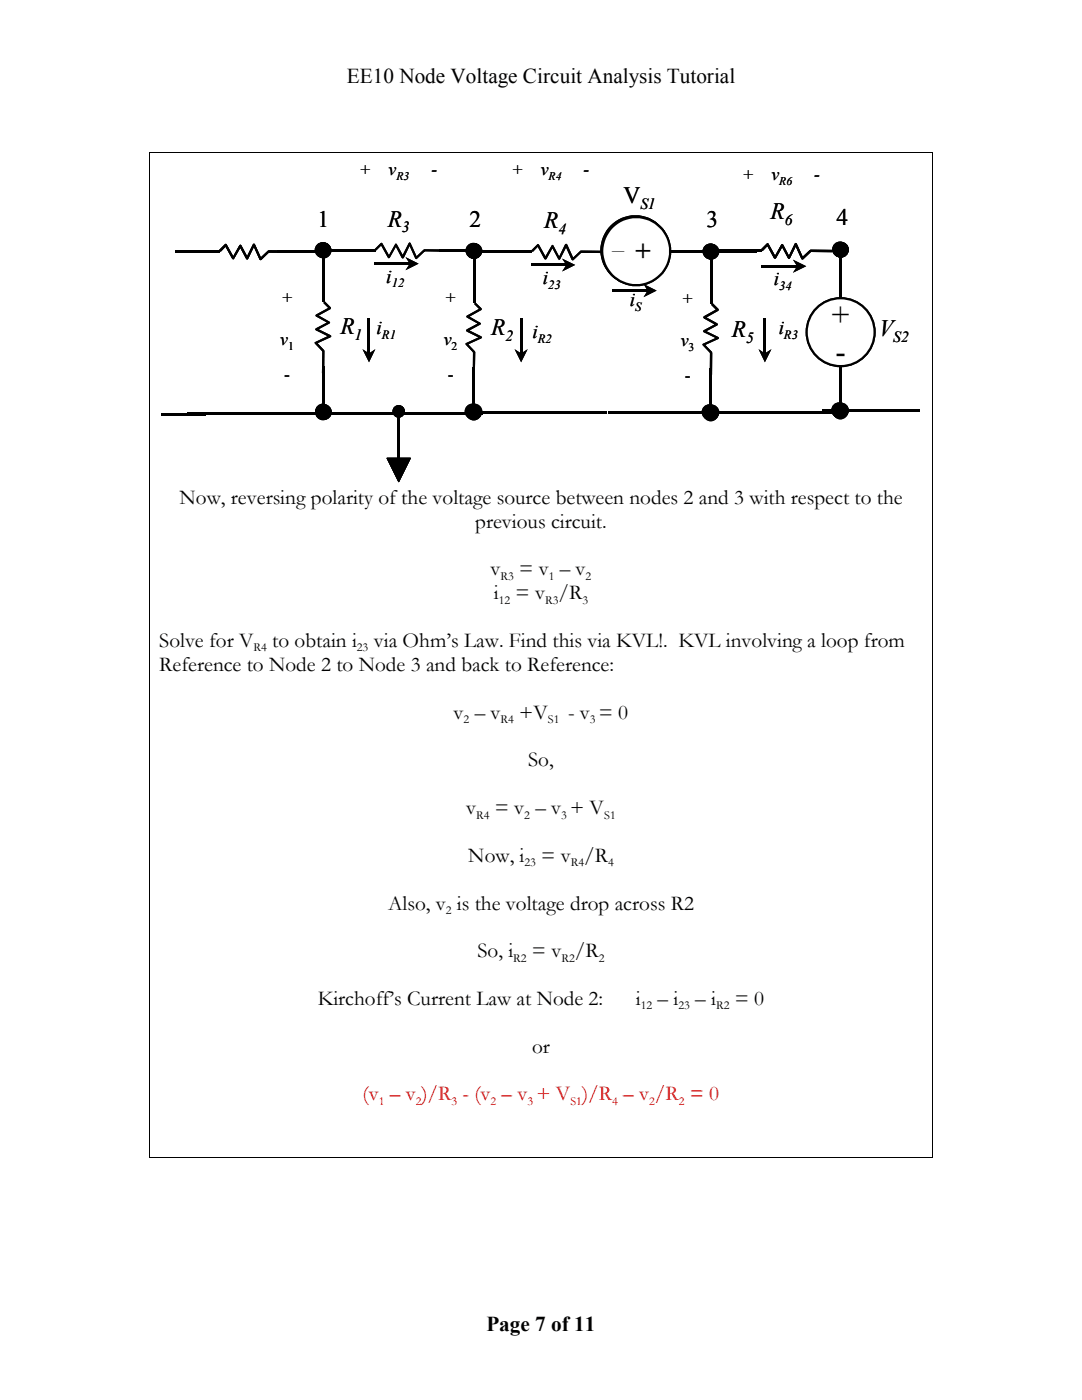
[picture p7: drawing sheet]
<svg xmlns="http://www.w3.org/2000/svg" width="216mm" height="279mm" viewBox="0 0 216 279" stroke-linecap="round" stroke-linejoin="round" font-family="sans-serif">
<path d="M35.1 50.2h8.8M64.5 51.4v8.8M66.1 50h8.8M87.7 50h8M134 50.3h8M143.2 50.1h8.8M94.5 73.3v8.1M79.6 82.4v9M95.4 82.3h9M121.4 82.3h25.7" fill="none" stroke="#000" stroke-width=".42"/>
<g fill="#000" stroke="#000" stroke-width=".44">
<circle cx="64.4" cy="49.9" r="1.37"/>
<circle cx="64.5" cy="49.9" r="1.35"/>
<circle cx="64.6" cy="50" r="1.35"/>
<circle cx="94.5" cy="50" r="1.35"/>
<circle cx="94.6" cy="50.1" r="1.35"/>
<circle cx="94.7" cy="50.1" r="1.37"/>
<circle cx="141.7" cy="50.2" r="1.35"/>
<circle cx="141.9" cy="50.2" r="1.35"/>
<circle cx="141.9" cy="50.2" r="1.37"/>
<circle cx="64.4" cy="82.1" r="1.35"/>
<circle cx="64.5" cy="82.3" r="1.37"/>
<circle cx="64.6" cy="82.3" r="1.37"/>
<circle cx="94.3" cy="82.1" r="1.37"/>
<circle cx="94.5" cy="82.3" r="1.35"/>
<circle cx="94.7" cy="82.1" r="1.37"/>
<circle cx="141.6" cy="82.3" r="1.37"/>
<circle cx="141.8" cy="82.5" r="1.35"/>
<circle cx="141.9" cy="82.3" r="1.37"/>
</g>
<g fill="#000">
<path d="M43.7 49.9l1.2-1.2h.2l1.6 2.7-.2 .2-.1-.2h.3h-.3l1.5-2.6 .2 .1 1.4 2.6-.2 .1-.1-.2h.3l-.4 .1 1.4-2.8 .2-.1 1.5 3-.2 .1-.1-.2 .2 .1h-.3l1.8-1.6h4.4v.5l-4.4-.1v-.2l.1 .1-1.7 1.6-.2-.1-1.3-2.9 .2 .1h-.2l.2-.2 .2 .1-1.4 2.8-.2 .1-1.5-2.7 .3 .1h-.3l.1-.2 .2 .1-1.6 2.7-.2-.2-1.5-2.6 .3 .1-.2-.1 .2-.1 .1 .1-1.2 1.2zM55.2 50h9v.5h-9zM74.6 52.3h7.2v.6h-7.2zM74.8 49.7l1.2-1.2h.3l1.5 2.7-.2 .1-.2-.1h.3h-.3l1.4-2.5 .2-.1 1.6 2.7-.2 .1-.2-.2h.3l-.3 .1 1.3-2.8 .3-.1 1.4 3-.2 .1v-.2l.2 .1h-.3l1.7-1.7 4.5 .1v.4h-4.5v-.2l.2 .1-1.8 1.6-1.5-3h.4l-.1 .1-.2-.1 .1-.1 .2 .1-1.3 2.8-.2 .1-.2-.1-1.4-2.6 .3 .1h-.3l.2-.2 .2 .1-1.6 2.7-.2-.2-1.5-2.6 .3 .1-.2-.1 .1-.2 .2 .2-1.2 1.2zM94.2 50h9v.5h-9zM142.9 50h8.1v.4h-8.1zM151.8 49.8l1.2-1.2h.3l1.5 2.7-.1 .1-.2-.1h.3h-.3l1.6-2.6 .2 .1 1.3 2.6-.2 .1-.1-.2h.3l-.4 .1 1.4-2.8 .2-.1 1.5 3-.2 .1-.1-.2h.2h-.3l1.8-1.6 4.4 .1v.4h-4.4v-.3l.2 .2-1.8 1.6-.2-.1-1.3-2.9 .3 .1h-.3l.2-.2 .2 .1-1.4 2.8-.2 .1-1.5-2.7 .3 .1h-.3l.2-.2 .2 .1-1.5 2.6h-.1h-.3l-1.4-2.7h.3h-.3l.2-.2 .1 .2-1.1 1.2zM64.5 60.5l.3-.3 1.2 1.1v.4l-2.7 1.5-.1-.3 .1-.1v.3v-.3l2.5 1.4 .1 .2-2.7 1.5-.1-.2 .2-.1v.2l-.1-.3 2.8 1.4 .1 .3-3 1.4-.1-.2 .2-.1-.1 .3 .1-.3 1.5 1.7v4.5h-.5l.1-4.5h.2l-.1 .2-1.6-1.8 3-1.5v.4l-.1-.1 .1-.2 .1 .1-.1 .2-2.9-1.6 .1-.2 2.6-1.3-.1 .2v-.2l.2 .2-.1 .2-2.6-1.4-.1-.3 2.9-1.6-.2 .3 .1-.3 .1 .2-.1 .1zM73.3 63.4h.6v7.2h-.6zM94.4 51.6h.4v8.8h-.4zM94.9 60.4l1.2 1.2v.2l-2.7 1.6-.2-.2 .2-.2v.3v-.3l2.5 1.4 .1 .2-2.7 1.6-.1-.2 .2-.2v.2l-.1-.3 2.9 1.6-.1 .2-2.9 1.3-.1-.2h.2l-.1 .2v-.3l1.6 1.7v4.5h-.5l.1-4.5h.2l-.1 .2-1.6-1.8 3-1.5-.1 .4v-.3l.2 .1-.1 .2-2.8-1.3-.1-.2 .1-.3 2.5-1.3v.3l-.1-.1 .1-.2 .1 .2-.1 .2-2.5-1.4-.1-.2 2.8-1.7-.1 .2 .1-.1 .1 .1-.1 .1-1.2-1.1zM103.7 63.4h.6v7.2h-.6z"/>
<path d="M141.7 51.7h.4v8.8h-.4zM142.2 60.5l1.2 1.2v.3l-2.8 1.5-.1-.2 .2-.1v.3l-.1-.3 2.6 1.4 .1 .1-.2 .2-2.5 1.4-.1-.2 .1-.1v.3v-.4l2.8 1.4 .1 .2-3 1.5-.2-.2 .3-.1-.1 .2v-.3l1.6 1.8v4.4h-.5l.1-4.4h.2l-.2 .1-1.6-1.7 .1-.2 3-1.3-.1 .2v-.2l.2 .2-.1 .1-2.8-1.3-.1-.2 2.6-1.5v.3v-.3l.2 .1-.2 .2-2.5-1.4-.1-.2 .1-.2 2.7-1.5-.1 .3 .1-.2 .1 .1-.1 .2-1.2-1.2zM152.3 63.4h.6v7.2h-.6zM32.1 82.4h8.9v.5h-8.9zM37.4 82.4h8.9v.4h-8.9zM46.3 82.4h9v.4h-9zM55.3 82.4h8.9v.4h-8.9zM64.2 82.2h9v.5h-9zM64.2 73.1h.5v8h-.5zM69.5 82.2h9v.5h-9zM78.5 82.2h8.9v.5h-8.9zM87.4 82.2h9v.5h-9z"/>
<path d="M141.6 73.4h.5v8.1h-.5zM143.5 82h9v.5h-9zM146.3 82h9v.5h-9zM148.8 82h8.9v.5h-8.9zM157.7 82h9v.5h-9z"/>
</g>
<g fill="#000" stroke="#000" stroke-width=".2">
<path d="M77.2 91.4h4.7l-2.3 4.7z"/>
<circle cx="79.5" cy="82.1" r="1.15"/>
</g>
<path d="M80.9 51.3l2.6 1.3-2.6 1.3 .9-1.3zM72.3 69.7l1.3 .8 1.3-.8-1.3 2.6zM102.7 69.7l1.3 .8 1.3-.8-1.3 2.6zM151.4 69.7l1.2 .8 1.3-.8-1.3 2.6z" fill="#000"/>
<g fill="#fff" stroke="#000" stroke-width=".44">
<circle cx="126.8" cy="49.9" r="6.8"/>
<circle cx="126.9" cy="50.1" r="6.8"/>
</g>
<path d="M122.1 57.7h7.2v.6h-7.2zM167.5 73.1h.5v8h-.5z" fill="#000"/>
<path d="M128.4 56.7l2.6 1.3-2.6 1.3 .8-1.3z" fill="#000"/>
<path d="M167.8 51.3v8.9M164 82h9M169.3 81.9h14.3" fill="none" stroke="#000" stroke-width=".42"/>
<g fill="#000" stroke="#000" stroke-width=".44">
<circle cx="167.6" cy="49.8" r="1.35"/>
<circle cx="167.8" cy="49.9" r="1.35"/>
<circle cx="167.8" cy="49.8" r="1.37"/>
<circle cx="167.5" cy="81.9" r="1.37"/>
<circle cx="167.7" cy="82.1" r="1.35"/>
<circle cx="167.8" cy="81.9" r="1.37"/>
</g>
<circle cx="167.7" cy="66.3" r="6.8" fill="#fff" stroke="#000" stroke-width=".44"/>
<g fill="#000">
<path d="M43.7 49.9l1.2-1.2h.2l1.6 2.7-.2 .2-.1-.2h.3h-.3l1.5-2.6 .2 .1 1.4 2.6-.2 .1-.1-.2h.3l-.4 .1 1.4-2.8 .2-.1 1.5 3-.2 .1-.1-.2 .2 .1h-.3l1.8-1.6h4.4v.5l-4.4-.1v-.2l.1 .1-1.7 1.6-.2-.1-1.3-2.9 .2 .1h-.2l.2-.2 .2 .1-1.4 2.8-.2 .1-1.5-2.7 .3 .1h-.3l.1-.2 .2 .1-1.6 2.7-.2-.2-1.5-2.6 .3 .1-.2-.1 .2-.1 .1 .1-1.2 1.2zM55.2 50h9v.5h-9zM74.6 52.3h7.2v.6h-7.2zM74.8 49.7l1.2-1.2h.3l1.5 2.7-.2 .1-.2-.1h.3h-.3l1.4-2.5 .2-.1 1.6 2.7-.2 .1-.2-.2h.3l-.3 .1 1.3-2.8 .3-.1 1.4 3-.2 .1v-.2l.2 .1h-.3l1.7-1.7 4.5 .1v.4h-4.5v-.2l.2 .1-1.8 1.6-1.5-3h.4l-.1 .1-.2-.1 .1-.1 .2 .1-1.3 2.8-.2 .1-.2-.1-1.4-2.6 .3 .1h-.3l.2-.2 .2 .1-1.6 2.7-.2-.2-1.5-2.6 .3 .1-.2-.1 .1-.2 .2 .2-1.2 1.2zM94.2 50h9v.5h-9zM105.9 52.6h7.1v.6h-7.1zM106 50l1.2-1.3 .3 .1 1.5 2.7-.2 .1-.1-.2h.3l-.4 .1 1.5-2.6h.2l1.5 2.7h-.2l-.2-.1 .3-.1-.3 .2 1.3-2.8 .3-.2 .2 .2 1.3 2.8-.2 .2-.1-.2h.2h-.3l1.8-1.6h4.4v.5h-4.4v-.3l.1 .2-1.7 1.6-.2-.1-1.4-2.9 .3 .1-.2-.1 .2-.1 .2 .1-1.6 2.9-.2-.2-1.4-2.5h.4l-.1 .1-.2-.1 .2-.1 .1 .1-1.4 2.5-.2 .1-.2-.1-1.4-2.7 .2 .1h-.2l.1-.2 .2 .2-1.2 1.2zM142.9 50h8.1v.4h-8.1zM151.8 49.8l1.2-1.2h.3l1.5 2.7-.1 .1-.2-.1h.3h-.3l1.6-2.6 .2 .1 1.3 2.6-.2 .1-.1-.2h.3l-.4 .1 1.4-2.8 .2-.1 1.5 3-.2 .1-.1-.2h.2h-.3l1.8-1.6 4.4 .1v.4h-4.4v-.3l.2 .2-1.8 1.6-.2-.1-1.3-2.9 .3 .1h-.3l.2-.2 .2 .1-1.4 2.8-.2 .1-1.5-2.7 .3 .1h-.3l.2-.2 .2 .1-1.5 2.6h-.1h-.3l-1.4-2.7h.3h-.3l.2-.2 .1 .2-1.1 1.2zM151.9 52.8h7.2v.6h-7.2zM64.5 60.5l.3-.3 1.2 1.1v.4l-2.7 1.5-.1-.3 .1-.1v.3v-.3l2.5 1.4 .1 .2-2.7 1.5-.1-.2 .2-.1v.2l-.1-.3 2.8 1.4 .1 .3-3 1.4-.1-.2 .2-.1-.1 .3 .1-.3 1.5 1.7v4.5h-.5l.1-4.5h.2l-.1 .2-1.6-1.8 3-1.5v.4l-.1-.1 .1-.2 .1 .1-.1 .2-2.9-1.6 .1-.2 2.6-1.3-.1 .2v-.2l.2 .2-.1 .2-2.6-1.4-.1-.3 2.9-1.6-.2 .3 .1-.3 .1 .2-.1 .1zM73.3 63.4h.6v7.2h-.6z"/>
<path d="M94.4 51.6h.4v8.8h-.4zM94.9 60.4l1.2 1.2v.2l-2.7 1.6-.2-.2 .2-.2v.3v-.3l2.5 1.4 .1 .2-2.7 1.6-.1-.2 .2-.2v.2l-.1-.3 2.9 1.6-.1 .2-2.9 1.3-.1-.2h.2l-.1 .2v-.3l1.6 1.7v4.5h-.5l.1-4.5h.2l-.1 .2-1.6-1.8 3-1.5-.1 .4v-.3l.2 .1-.1 .2-2.8-1.3-.1-.2 .1-.3 2.5-1.3v.3l-.1-.1 .1-.2 .1 .2-.1 .2-2.5-1.4-.1-.2 2.8-1.7-.1 .2 .1-.1 .1 .1-.1 .1-1.2-1.1zM103.7 63.4h.6v7.2h-.6zM141.7 51.7h.4v8.8h-.4zM142.2 60.5l1.2 1.2v.3l-2.8 1.5-.1-.2 .2-.1v.3l-.1-.3 2.6 1.4 .1 .1-.2 .2-2.5 1.4-.1-.2 .1-.1v.3v-.4l2.8 1.4 .1 .2-3 1.5-.2-.2 .3-.1-.1 .2v-.3l1.6 1.8v4.4h-.5l.1-4.4h.2l-.2 .1-1.6-1.7 .1-.2 3-1.3-.1 .2v-.2l.2 .2-.1 .1-2.8-1.3-.1-.2 2.6-1.5v.3v-.3l.2 .1-.2 .2-2.5-1.4-.1-.2 .1-.2 2.7-1.5-.1 .3 .1-.2 .1 .1-.1 .2-1.2-1.2zM152.3 63.4h.6v7.2h-.6zM32.1 82.4h8.9v.5h-8.9zM37.4 82.4h8.9v.4h-8.9zM46.3 82.4h9v.4h-9zM55.3 82.4h8.9v.4h-8.9zM64.2 82.2h9v.5h-9zM64.2 73.1h.5v8h-.5z"/>
<path d="M69.5 82.2h9v.5h-9zM78.5 82.2h8.9v.5h-8.9zM87.4 82.2h9v.5h-9zM103.6 82.1h9v.5h-9zM141.6 73.4h.5v8.1h-.5zM143.5 82h9v.5h-9zM146.3 82h9v.5h-9zM148.8 82h8.9v.5h-8.9zM157.7 82h9v.5h-9z"/>
</g>
<path d="M80.9 51.3l2.6 1.3-2.6 1.3 .9-1.3zM112.2 51.6l2.6 1.3-2.6 1.3 .8-1.3zM158.2 51.8l2.7 1.3-2.7 1.3 .9-1.3zM72.3 69.7l1.3 .8 1.3-.8-1.3 2.6zM102.7 69.7l1.3 .8 1.3-.8-1.3 2.6zM151.4 69.7l1.2 .8 1.3-.8-1.3 2.6z" fill="#000"/>
<path d="M35.1 50.2h8.8M64.5 51.4v8.8M66.1 50h8.8M87.7 50h8M97.3 50.2h8.8M134 50.3h8M143.2 50.1h8.8M94.5 73.3v8.1M79.6 82.4v9M95.4 82.3h9M112.1 82.4h8.9M121.4 82.3h25.7" fill="none" stroke="#000" stroke-width=".42"/>
<g fill="#000" stroke="#000" stroke-width=".44">
<circle cx="64.4" cy="49.9" r="1.37"/>
<circle cx="64.5" cy="49.9" r="1.35"/>
<circle cx="64.6" cy="50" r="1.35"/>
<circle cx="94.5" cy="50" r="1.35"/>
<circle cx="94.6" cy="50.1" r="1.35"/>
<circle cx="94.7" cy="50.1" r="1.37"/>
<circle cx="141.7" cy="50.2" r="1.35"/>
<circle cx="141.9" cy="50.2" r="1.35"/>
<circle cx="141.9" cy="50.2" r="1.37"/>
<circle cx="64.4" cy="82.1" r="1.35"/>
<circle cx="64.5" cy="82.3" r="1.37"/>
<circle cx="64.6" cy="82.3" r="1.37"/>
<circle cx="94.3" cy="82.1" r="1.37"/>
<circle cx="94.5" cy="82.3" r="1.35"/>
<circle cx="94.7" cy="82.1" r="1.37"/>
<circle cx="141.6" cy="82.3" r="1.37"/>
<circle cx="141.8" cy="82.5" r="1.35"/>
<circle cx="141.9" cy="82.3" r="1.37"/>
</g>
<g fill="#000" stroke="#000" stroke-width=".2">
<path d="M77.2 91.4h4.7l-2.3 4.7z"/>
<circle cx="79.5" cy="82.1" r="1.15"/>
</g>
<g fill="#fff" stroke="#000" stroke-width=".44">
<circle cx="126.8" cy="49.9" r="6.8"/>
<circle cx="126.9" cy="50.1" r="6.8"/>
</g>
<path d="M122.1 57.7h7.2v.6h-7.2zM167.5 73.1h.5v8h-.5z" fill="#000"/>
<path d="M128.4 56.7l2.6 1.3-2.6 1.3 .8-1.3z" fill="#000"/>
<path d="M167.8 51.3v8.9M164 82h9M169.3 81.9h14.3" fill="none" stroke="#000" stroke-width=".42"/>
<g fill="#000" stroke="#000" stroke-width=".44">
<circle cx="167.6" cy="49.8" r="1.35"/>
<circle cx="167.8" cy="49.9" r="1.35"/>
<circle cx="167.8" cy="49.8" r="1.37"/>
<circle cx="167.5" cy="81.9" r="1.37"/>
<circle cx="167.7" cy="82.1" r="1.35"/>
<circle cx="167.8" cy="81.9" r="1.37"/>
</g>
<circle cx="167.7" cy="66.3" r="6.8" fill="#fff" stroke="#000" stroke-width=".44"/>
<path d="M29.7 30.3h.2v.1h-.2zM186.1 30.3h.1v.1h-.1zM105.9 52.6h7.1v.6h-7.1zM106 50l1.2-1.3 .3 .1 1.5 2.7-.2 .1-.1-.2h.3l-.4 .1 1.5-2.6h.2l1.5 2.7h-.2l-.2-.1 .3-.1-.3 .2 1.3-2.8 .3-.2 .2 .2 1.3 2.8-.2 .2-.1-.2h.2h-.3l1.8-1.6h4.4v.5h-4.4v-.3l.1 .2-1.7 1.6-.2-.1-1.4-2.9 .3 .1-.2-.1 .2-.1 .2 .1-1.6 2.9-.2-.2-1.4-2.5h.4l-.1 .1-.2-.1 .2-.1 .1 .1-1.4 2.5-.2 .1-.2-.1-1.4-2.7 .2 .1h-.2l.1-.2 .2 .2-1.2 1.2zM151.9 52.8h7.2v.6h-7.2zM103.6 82.1h9v.5h-9zM29.7 230.8h.2v.2h-.2zM186.1 230.8h.1v.2h-.1z" fill="#000"/>
<path d="M112.2 51.6l2.6 1.3-2.6 1.3 .8-1.3zM158.2 51.8l2.7 1.3-2.7 1.3 .9-1.3z" fill="#000"/>
<path d="M97.3 50.2h8.8M112.1 82.4h8.9" fill="none" stroke="#000" stroke-width=".42"/>
<path d="M29.8 30.4v200.4M29.9 30.4h156.2M186.2 30.4v200.4M29.9 230.9h156.2" fill="none" stroke="#000" stroke-width=".2"/>
<g font-size="6.2">
<text x="166" y="64.9">+</text>
<text x="166.7" y="72.3">-</text>
</g>
<text font-size="5.5" x="126.5" y="48.5" transform="rotate(90 126.5 48.5)">+</text>
<g font-size="4.7">
<text x="124.4" y="40.6">V</text>
<text x="63.3" y="45.3">1</text>
<text x="77.4" y="45.3">R</text>
<text x="93.7" y="45.3">2</text>
<text x="108.6" y="45.5">R</text>
<text x="141" y="45.4">3</text>
<text x="153.8" y="43.6">R</text>
<text x="166.9" y="45">4</text>
<text x="67.9" y="66.6">R</text>
<text x="98" y="66.8">R</text>
<text x="146" y="67.4">R</text>
<text x="175.4" y="67">V</text>
</g>
<g font-size="4.2">
<text x="69.2" y="16.5">EE10 Node Voltage Circuit Analysis Tutorial</text>
<text x="35.8" y="100.5">Now, reversing polarity of the voltage source between nodes 2 and 3 with respect to the</text>
<text x="94.8" y="105.3">previous circuit.</text>
<text x="97.9" y="114.9">v</text>
<text x="98.6" y="119.6">i</text>
<text x="102.9" y="119.6">= v /R</text>
<text x="103.6" y="114.9">= v – v</text>
<text x="31.8" y="129.1">Solve for V</text>
<text x="54.3" y="129.1">to obtain i</text>
<text x="74.6" y="129.1">via Ohm’s Law. Find this via KVL!. KVL involving a loop from</text>
<text x="31.8" y="133.9">Reference to Node 2 to Node 3 and back to Reference:</text>
<text x="90.5" y="143.4">v – v</text>
<text x="103.6" y="143.4">+V</text>
<text x="113.3" y="143.4">- v = 0</text>
<text x="105.4" y="153">So,</text>
<text x="93" y="162.5">v</text>
<text x="98.7" y="162.5">= v – v + V</text>
<text x="93.4" y="172">Now, i</text>
<text x="108" y="172">= v /R</text>
<text x="77.4" y="181.5">Also, v is the voltage drop across R2</text>
<text x="95.3" y="191.1">So, i</text>
<text x="106.1" y="191.1">= v /R</text>
<text x="63.4" y="200.6">Kirchoff’s Current Law at Node 2:</text>
<text x="126.9" y="200.6">i</text>
<text x="131.2" y="200.6">– i</text>
<text x="138.7" y="200.6">– i</text>
<text x="146.6" y="200.6">= 0</text>
<text x="106.2" y="210.1">or</text>
<text x="97.1" y="265.7">Page 7 of 11</text>
</g>
<text font-size="4.2" fill="#f00" x="72.4" y="219.6">(v – v )/R - (v – v + V )/R – v /R = 0</text>
<g font-size="3.9">
<text x="77.1" y="56.4">i</text>
<text x="108.3" y="56.6">i</text>
<text x="154.4" y="56.9">i</text>
<text x="125.7" y="61">i</text>
<text x="75.1" y="66.7">i</text>
<text x="106.2" y="67.5">i</text>
<text x="155.4" y="66.7">i</text>
</g>
<g font-size="3.5">
<text x="71.6" y="34.9">+</text>
<text x="77.5" y="34.9">v</text>
<text x="86.1" y="34.9">-</text>
<text x="102" y="34.9">+</text>
<text x="107.9" y="34.9">v</text>
<text x="116.4" y="34.9">-</text>
<text x="148.1" y="35.9">+</text>
<text x="153.9" y="35.9">v</text>
<text x="162.5" y="35.9">-</text>
<text x="56.1" y="60.5">+</text>
<text x="88.7" y="60.5">+</text>
<text x="136" y="60.6">+</text>
<text x="55.9" y="68.9">v</text>
<text x="88.5" y="68.9">v</text>
<text x="135.8" y="69">v</text>
<text x="56.7" y="75.9">-</text>
<text x="89.3" y="75.9">-</text>
<text x="136.6" y="76.1">-</text>
</g>
<g font-size="3.1">
<text x="127.8" y="41.7">S1</text>
<text x="80.2" y="46.4">3</text>
<text x="111.4" y="46.7">4</text>
<text x="156.6" y="44.8">6</text>
<text x="70.8" y="67.8">1</text>
<text x="100.9" y="68">2</text>
<text x="148.9" y="68.5">5</text>
<text x="178.2" y="68.2">S2</text>
</g>
<text font-size="2.7" x="122.7" y="49.8" transform="rotate(90 122.7 49.8)">|</text>
<g font-size="2.5">
<text x="78.2" y="57.4">12</text>
<text x="109.4" y="57.6">23</text>
<text x="155.5" y="57.9">34</text>
<text x="126.7" y="62">S</text>
<text x="76.2" y="67.6">R1</text>
<text x="107.3" y="68.5">R2</text>
<text x="156.4" y="67.6">R3</text>
<text x="99.9" y="115.7">R3</text>
<text x="109.5" y="115.7">1</text>
<text x="116.9" y="115.7">2</text>
<text x="99.5" y="120.5">12</text>
<text x="108.8" y="120.5">R3</text>
<text x="116.2" y="120.5">3</text>
<text x="50.6" y="130">R4</text>
<text x="71.2" y="130">23</text>
<text x="92.5" y="144.3">2</text>
<text x="99.9" y="144.3">R4</text>
<text x="109.3" y="144.3">S1</text>
<text x="117.7" y="144.3">3</text>
<text x="95" y="163.4">R4</text>
<text x="104.6" y="163.4">2</text>
<text x="112" y="163.4">3</text>
<text x="120.5" y="163.4">S1</text>
<text x="104.7" y="172.9">23</text>
<text x="113.9" y="172.9">R4</text>
<text x="121.3" y="172.9">4</text>
<text x="89" y="182.4">2</text>
<text x="102.4" y="191.9">R2</text>
<text x="112" y="191.9">R2</text>
<text x="119.5" y="191.9">2</text>
<text x="127.9" y="201.5">12</text>
<text x="135.4" y="201.5">23</text>
<text x="142.9" y="201.5">R2</text>
</g>
<g font-size="2.5" fill="#f00">
<text x="75.6" y="220.5">1</text>
<text x="82.9" y="220.5">2</text>
<text x="90.1" y="220.5">3</text>
<text x="97.9" y="220.5">2</text>
<text x="105.3" y="220.5">3</text>
<text x="113.8" y="220.5">S1</text>
<text x="122.1" y="220.5">4</text>
<text x="129.5" y="220.5">2</text>
<text x="135.4" y="220.5">2</text>
</g>
<g font-size="2.3">
<text x="79.1" y="35.9">R3</text>
<text x="109.4" y="35.9">R4</text>
<text x="155.5" y="36.8">R6</text>
<text x="57.5" y="69.9">1</text>
<text x="90.1" y="69.9">2</text>
<text x="137.4" y="70">3</text>
</g>
</svg>
